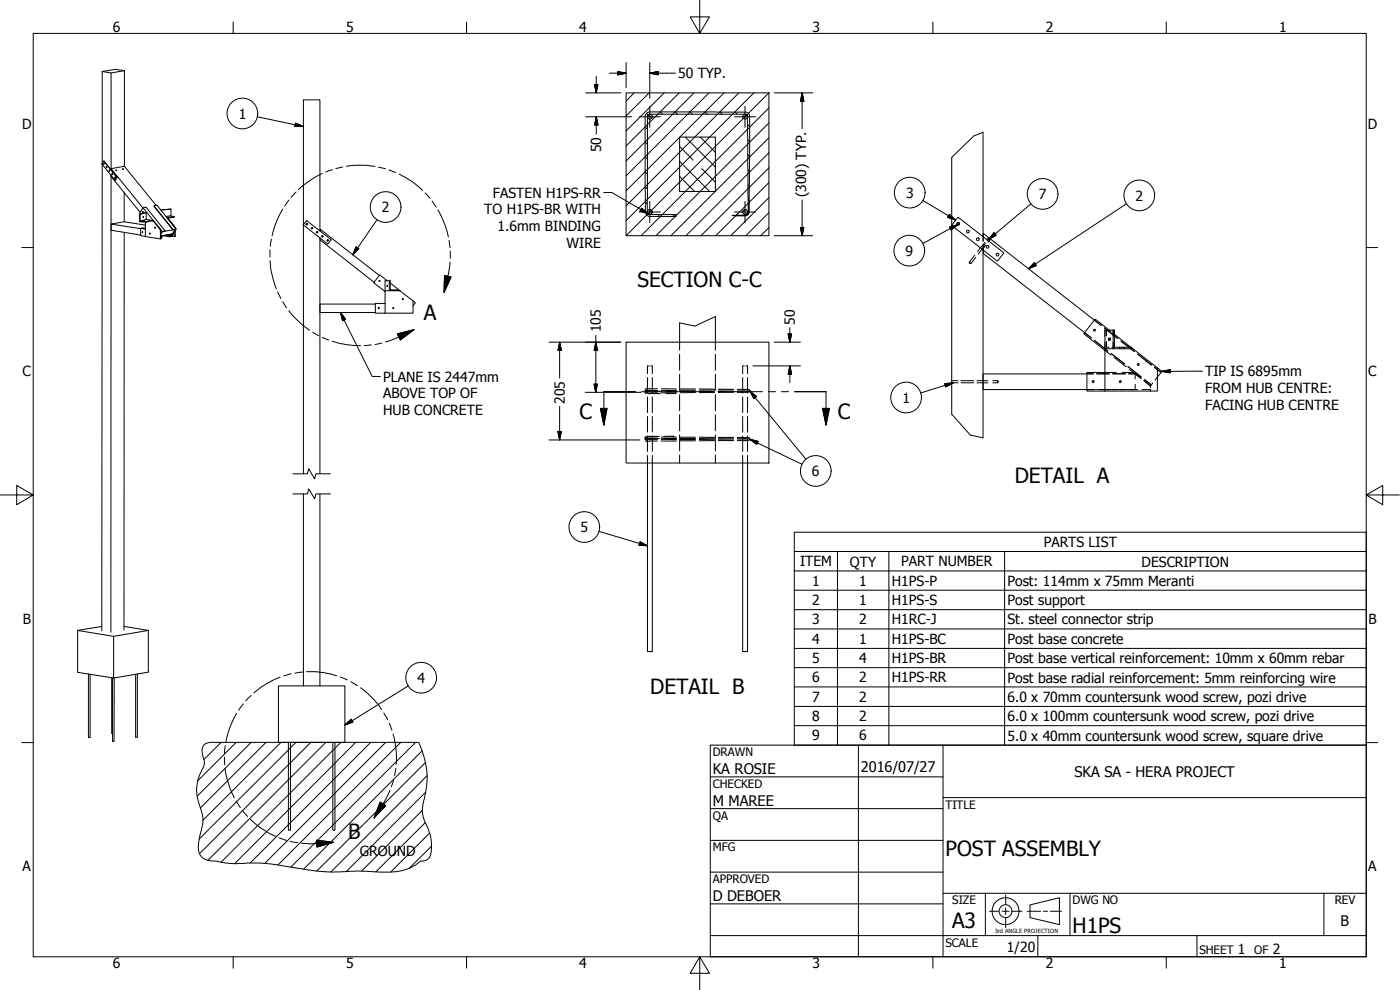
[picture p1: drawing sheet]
<svg xmlns="http://www.w3.org/2000/svg" width="420mm" height="297mm" viewBox="0 0 420 297" stroke-linecap="round" stroke-linejoin="round" font-family="sans-serif">
<!-- layer: Visible (ANSI) -->
<g fill="none" stroke="#000" stroke-width=".3">
<path d="M30.7 21.4l2.6 .5v29.1v-.4M33.3 21.9l4-.7v28.7M37.3 21.2l-2.7-.4-3.9 .6v27.7M187.9 27.9h42.9v42.8h-42.9zM193.9 34.2l1.1-.6h28a1.6 1.6 0 0 1 1.7 .5 1.6 1.6 0 0 1 .3 1.6l-.1 27.9a1.43 1.43 0 0 1-2 1.2l-3.2-.1 2.4-.1a2.02 2.02 0 0 0 2.4-.7l-.2-28.9a.67 .67 0 0 0-.7-.7h-28.6l-.6 .3-.2 29.1 .7 .7h8v.5h-7.9a1.3 1.3 0 0 1-1.3-1.3l-.1-28.9zM295 39.7v31.3M30.7 49.3l-.2 140M31.1 49l.1 .3M31.1 48.4h.1M31.2 49v.2M31.2 48.4l-.7 .8 4 4.8M31.2 48.4h.1"/>
<path d="M31.2 48.4l3.9 4.8-.6 .8M31.2 48.4l3.9 4.7-.5 .9M31.9 50l.2 .1-.1 .2zM32 50v.3M32.8 51.1l.1 .3M33.3 52.7v137M33.3 52.9l8.7 10.8M33.7 52.1v.3M34.4 53.2l.1 .3zM34.5 54h.1M34.5 53.2v.3M34.6 54h.1"/>
<path d="M34.6 54l-.1 .1M34.8 51l.3 .2zM35 51.1l-.1 .1M36.8 50.7l.2 .1zM37 50.7l-.1 .1M37.3 57.8v8.7M204 41.1h10.7v16.4h-10.7zM285.6 47.3v77M33.3 67.2l8.9 1.4M37.3 69.7l-.1 119.3M41.9 64.3v2.2l2 .2M42 64.3l1.9-.5v2l1.5 .4"/>
<path d="M42.2 64.2l-.3-.3 1-1.6 5.7 7.2-.3 .5M42.2 68.5v2.2l1.4 .2M42.8 69.6v.2M42.9 63.5v.2M42.9 62.3l.9-.1 5.7 7.1-.8 .2-.4 .7 .4-.7 3.9-.7M43 65v.3zM43.1 66.3h.3zM43.6 68.4l-1.4 .1 1.4 .3M43.6 67.5l-6.3-1-4 .7v1.9l8.9 1.4M43.9 63.8l-1.9 .5v2l1.9-.5M44.9 70l.1 .2zM45 70v.2"/>
<path d="M45.3 66.2l.9 .1 2.1 2.6M45.4 66.1l-1.5 .4-1.9-.2M45.4 66.2l-1.5 .3M45.4 66.2l.8 .1M46 66.3l2.3 2.6v2.8l-4.7-.7v-4.3M46.2 61.8l5.7 7.1 .7-.1-.8 1.4-.9 .1M46.4 68.2l.1 .2zM46.9 61.6l-9.6-11.7-4 .7 9.6 11.7M48.1 68.9v2.8M48.3 71.2l.3 .1-.3 .1M48.6 71.3l-.3 .2M49.1 70.7l1.9 .3v-.1"/>
<path d="M49.5 69.3l-.9 .2M49.7 70.7h2.1M50.3 65.6l2.3 2.6-2.1-2.6M51 70.4l.9-.1-.1 .4-1.4-.2M51.3 62.7l-3 .3 3-.3v2.1l-1.5 .1M51.3 64.8l1 .3-2.2 .2M51.9 68.9l-5.7-7.1 .9-.2 5.7 7.1-.9 1.6v.6M52.3 65.1l-2.1 .4M52.5 69.3v1.7M52.6 69.1v1.9l-.7-.1-.9 .1M52.6 68.2v.2M52.6 68.8l-.8 1.4-3.5 .7 2.1-.5"/>
<path d="M52.6 68.8h.1M52.8 68.7l-.9 .2M91 67.4l.1 .2M91.1 67.5l7.1 5.7 1.1-1.1v-.3M91.9 66.3h.2l7.2 5.5M91.9 66.3l-.8 1.1M96 69.3v-39.3h-4.9v112.2M96 71.4v70.8M96.1 69.3v-.5l17.8 13.9M96.1 71.4v.6l16.2 12.7M285.7 67.4l.1 .3 13.4 10.5h.3l1.6-2.1M287.7 65.3h-.3l-1.6 2.1"/>
<path d="M287.7 65.3l13.4 10.5v.3M295 75v56.4M295.1 71v-1l33.3 26.1M295.1 75v1.1l30.4 23.7M112.6 91.2h-16.6v2.6h16.6M115.6 87.2h4.2v-.2h-2.7v-2.7h-1.5v9.7M115.6 91h-3v3h3M116.1 85.6l.1 .3zM116.2 84.3l-2.2-1.8-1.9 2.3 3.5 2.7M116.8 84.3v2.9M117.1 84.9l2.9 2.3M119.8 87.2h.2"/>
<path d="M120 87.2l4 3.1v3.7h-8.4M124 90.3l.7 .6-.7 .9M204 96.9v5.8M214.7 95v7.7M332.9 99l-4.2-3.3-3.5 4.4 6.4 5M334.1 99v5.6M187.9 102.7h42.9v36.2h-42.9zM326.2 112.2h-31.2v4.7h31.2M331.6 104.6h7.9v-.4h-5v-5.2h-2.9v18.3M331.6 111.7h-5.4v5.6h5.4M332.8 101.5l-.1 .6zM334.5 100.3l5.5 4.3"/>
<path d="M339.5 104.6h.5M340 104.6l7.3 5.7v7h-15.7M347.3 110.3l1.4 1.1-1.4 1.7M194.3 138.9v56.6h1.5v-56.6M222.9 138.9v56.6h1.4v-56.6M91.1 148.2v57.6M96 148.2v57.6M23.3 189.2l10.8 1.7M30.5 187.9l-7.2 1.3v12.5l10.8 1.7v-12.5l10.4-1.7M37.2 187.9l7.3 1.3v12.5l-10.4 1.7M26.5 202.2v19l.2 .1 .4-.1v-18.9M33.5 203.4v16.6l.3 .1"/>
<path d="M33.8 203.4v19h.4l.1-19M41.2 202.2v19h-.5v-18.9M83.6 205.8h19.9v16.9h-19.9zM86.6 222.7v26.4h.6v-26.4M99.9 222.7v26.4h.6v-26.4"/>
<circle cx="195" cy="35" r=".73"/>
<circle cx="223.6" cy="35" r=".73"/>
<circle cx="31.1" cy="49.1" r=".14"/>
<circle cx="32.8" cy="51.2" r=".14"/>
<circle cx="33.7" cy="52.3" r=".14"/>
<circle cx="42.7" cy="69.7" r=".11"/>
<circle cx="42.8" cy="63.6" r=".12"/>
<circle cx="92" cy="67.3" r=".16"/>
<circle cx="92" cy="67.3" r=".22"/>
<circle cx="93.6" cy="68.5" r=".22"/>
<circle cx="95.2" cy="69.7" r=".22"/>
<circle cx="96.7" cy="70.9" r=".22"/>
<circle cx="98.3" cy="72.2" r=".22"/>
<circle cx="195" cy="63.6" r=".73"/>
<circle cx="223.6" cy="63.6" r=".73"/>
<circle cx="287.6" cy="67.1" r=".29"/>
<circle cx="287.6" cy="67.1" r=".41"/>
<circle cx="290.5" cy="69.5" r=".41"/>
<circle cx="293.5" cy="71.8" r=".41"/>
<circle cx="296.4" cy="74.1" r=".41"/>
<circle cx="299.4" cy="76.4" r=".41"/>
<circle cx="113.7" cy="92.5" r=".16"/>
<circle cx="113.9" cy="84.3" r=".16"/>
<circle cx="118" cy="92.5" r=".16"/>
<circle cx="120.9" cy="89.7" r=".16"/>
<circle cx="328.5" cy="99.1" r=".29"/>
<circle cx="328.1" cy="114.5" r=".29"/>
<circle cx="336.2" cy="114.5" r=".29"/>
<circle cx="341.6" cy="109.4" r=".29"/>
</g>
<!-- layer: Break Line (ANSI) -->
<path d="M295 39.7l-2.8 1.1-6.6 6.5M214.7 95l-6.2 2.8-4.5-.9M285.6 124.3l5.6 6.2 3.8 .9M87.9 148.2h4.4l.3-1.5 1.8 3 .4-1.5h4.4M87.9 142.2h4.4l.3-1.6 1.8 3.1 .4-1.5h4.4" fill="none" stroke="#000" stroke-width=".3"/>
<!-- layer: Hidden (ANSI) -->
<g fill="none" stroke="#000" stroke-width=".3">
<path d="M290.9 78.7l.2 .1M290.9 78.7l.1 .1M291 78.9l.1 .1M291.2 78.9l.2 .1M291.3 79h.1M292.5 76.6l-1.6 2.1M292.9 77.2l-1.5 1.8M295 71v1.4M295 73.6v1.4M295 73.4l-1.6 2.1M295 74.4l-1.4 1.8M295.1 71v1.4"/>
<path d="M295.1 73.7v1.3M295.6 72.7l-.5 .7M295.7 73.1l-.6 .9M295.8 73.6l-.7 1M296.7 71.3l-.5 .7M297 71.5l-.6 .8M297.3 71.7l-.8 1M325.5 99.8l2 1.6M328.4 96.1l2.1 1.5M331.4 98.4l4 3.2M331.5 98.4l4 3.1M331.6 99h.1"/>
<path d="M331.6 99v1.9M332 99v1.8M332.9 99l.5 .5M333.9 99.9l.6 .4M334.1 99v1.9M334.5 99v1.8M193.6 117.7l.3 .4M193.6 117.5h.1M193.6 117.7h.1M193.6 117.5v.2M193.7 117.1l.3 .2M193.7 116.8l.3-.2 .2 .2"/>
<path d="M193.8 117.3l-.2-.3 .3 .3M194 116.6a.33 .33 0 0 1 .3 .3 .33 .33 0 0 1-.2 .4M194 117.2l-.4 .3M194 117.3l.3 .4M194.2 117.1l-.2 .2M194.3 117.5l-.3 .4M194.3 117.5h.1M194.3 117.7h.1M194.3 113.3v4.7M194.3 119.1v4.7M194.5 117.3h.5M194.5 116.6h2.8"/>
<path d="M194.5 117.1h2.8M194.5 118.1h3.7M194.8 109.8h-.5v2.3M195 117.3l2.3 .1M195 117.3l3.2 .1M195.3 109.8h.5v2.3M195.8 113.3v4.7M195.8 119.1v4.7M197.3 117.8l-2.8 .1M198.4 117.4h4.6M198.4 116.6l4.6 .1M198.4 117.1h4.6"/>
<path d="M198.4 117.8h4.6M199.8 117.4h3.1M199.8 118.1h3.1M202.9 117.8h.1M204 102.7v2.4M204 106.3v4.8M204 112.3v4.9M204 118.4v4.8M204.2 117.4h4.5M204.2 116.7h4.5M204.2 117.1h4.5M208.7 117.8h-4.5"/>
<path d="M209.9 117.5h4.5M209.9 116.7l4.5 .1M209.9 117.8h4.5M214.4 117l-4.5 .1M214.7 102.7v2.4M214.7 106.3v4.8M214.7 112.3v4.9M214.7 118.4v4.8M215.6 117h4.6M215.6 117.5h4.6M215.6 116.8h4.6M220.2 117.7l-4.6 .1"/>
<path d="M221.3 117.5h2.9M221.3 116.8h2.9M221.3 117h2.9M221.3 117.7h2.9M222.9 113.3v4.7M222.9 119.1v4.7M223.4 109.8h-.5v2.3M223.8 109.8h.5v2.3M224.3 117.2l.4 .3M224.3 117.2h.1M224.3 117.3h.1M224.3 113.3v4.7"/>
<path d="M224.3 119.1v4.7M224.7 116.8l.3 .5M224.7 117l-.4 .3M225 117.3l-.3 .4M225 117.3h.1M285.6 114.9h1.9M285.6 114.2h1.9M288.5 114.9h3.7M288.5 114.2h3.7M293.2 114.9h3.3M293.2 114.2h3.3M297.9 114.9h1.5"/>
<path d="M297.9 114.2h1.5M299.4 114.2v.2M299.4 114.7v.2M299.4 114.2l.1 .1M299.5 114.7l-.1 .2M299.5 114.4v.3M326.2 112.1h2M326.2 116.9h2.5M326.2 112.2h2M328.5 102.2l4 3.1M329.1 112.1h3.8M329.1 116.9h12.3"/>
<path d="M329.1 112.2h3.8M331.6 105.1l1.8 1.4M331.6 111.7h3.4M331.6 102.7v1.9M332 104.2h.1M332 102.5v1.7M332 104.2h.9M332.8 102.1h.1M332.8 101.5h.1M333.1 102.1h.1M333.1 101.5h.1M333.2 101.5l-.1 .4"/>
<path d="M333.2 101.5v.4M333.5 106.1l4 3.1M333.9 112.1h3.9M333.9 112.2h3.9M334.1 102.7v1.9M334.3 107.2l3.7 2.9M334.5 102.5v1.7h-.8M336 104.2v.1M336 104.5v.1M336.4 102.3l4 3.2M336.6 104.2v.1M336.6 104.5v.1"/>
<path d="M336.7 111.7h3.4l2.1 1.6M337.4 104.2v.1M337.4 104.5v.1M338.5 110l4 3.1M338.7 112.1h1.9M338.7 112.2h2v1.5M338.9 110.8l3.6 2.9M339.5 104.2v.1M339.5 104.5v.1M340.7 115.3v1.6M341.4 106.2l4 3.2M341.4 106.3l4 3.1"/>
<path d="M342.7 116.9h2.5M343.2 114.2l2 1.6M343.5 114.3l1.7 1.5M343.5 113.9l2 1.6M343.9 108.3h.1M343.9 108.3l.5 .4M344.9 109.1l.5 .4M345.2 115.8v.5M345.2 116.8v.5M345.4 109.5h.1M345.4 109.4h.1M345.9 114.9l-.7 .9"/>
<path d="M346.5 110.2l1.9 1.5M347.3 113.1l-.7 .9M193.6 131.4h.1M193.6 131.4l.3 .4M193.6 131.3h.1M193.6 131.3v.1M193.8 131.7a.35 .35 0 0 1 .5 .2 .35 .35 0 0 1-.3 .5M193.9 130.9l-.3 .4M194 131.1l.3 .3M194.1 131.7a.36 .36 0 0 1 .2 .5 .36 .36 0 0 1-.5 .1M194.3 131.3l-.7 .7 .2-.3M194.3 131.4h.1"/>
<path d="M194.3 131.3h.1M194.3 125v4.7M194.3 130.8v4.6M194.3 136.6v2.3M194.5 130.9h3.4M194.5 131.6h3.4M194.5 131.8h2.8M194.5 131.1h2.8M195.8 125v4.7M195.8 130.8v4.6M195.8 136.6v2.3M197.3 132.3l-2.8 .1"/>
<path d="M198.4 131.8l4.6 .1M198.4 131.1l4.6 .1M198.4 132.3h4.6M199.3 130.9h2.9v.2M202.2 131.4v.2h-2.9M203 131.6h-4.6M204 124.4v4.9M204 130.5v4.8M204 136.5v2.4M204.2 131.9h4.5M204.2 131.2h4.5M204.2 131.6h4.5"/>
<path d="M204.2 132.3h4.5M209.9 131.9h4.5M209.9 131.2h4.5M214.4 131.5l-4.5 .1M214.4 132.2l-4.5 .1M214.7 124.4v4.9M214.7 130.5v4.8M214.7 136.5v2.4M215.6 131.5h4.6M215.6 132.2h4.6M215.6 131.9l4.6 .1M215.6 131.2h4.6"/>
<path d="M221.3 132h2.9M221.3 131.2l2.9 .1M221.3 132.2h2.9M222.9 125v4.7M222.9 130.8v4.6M222.9 136.6v2.3M224.2 131.4l-2.9 .1M224.3 131.6l.4 .4M224.3 131.6h.1M224.3 131.8h.1M224.3 125v4.7M224.3 130.8v4.6"/>
<path d="M224.3 136.6v2.3M224.7 131.3l.3 .3M224.7 131.4l-.4 .4M225 131.8l-.3 .4M225 131.6h.1M225 131.8h.1M225 131.6v.2"/>
</g>
<!-- layer: Hatch (ANSI) -->
<g fill="none" stroke="#000" stroke-width=".3">
<path d="M190.3 27.9l-2.4 2.4M193.6 38.1l.7 .7M194.1 34l.4 .5M194.4 34.7l1.2 .7M194.8 27.9l-6.9 6.9M198.1 33.6l.7 .7M199.3 27.9l-11.4 11.4M202.6 33.6l.7 .7M203.8 27.9l-15.9 15.9M207.1 33.6l.7 .7M208.3 27.9l-20.4 20.4M211.6 33.6l.7 .7"/>
<path d="M212.8 27.9l-24.9 24.9M216.1 33.6l.6 .7M217.3 27.9l-29.4 29.4M220.6 33.6l.6 .7M221.7 27.9l-33.8 33.9M224.1 34.5l-1 1M224.3 37.4l.7 .6M226.3 27.9l-38.4 38.3M230.8 36.9l-34 33.8M230.8 32.4l-38.4 38.3M230.8 27.9l-42.9 42.8M193.6 47l.7 .7"/>
<path d="M193.6 42.6l.7 .7M193.6 56.1l.7 .6M193.6 51.5l.7 .7M204 57.4v.1M204 52.9l4.5 4.6M204 48.4l9 9.1M204 43.9l4 4.2M205.7 41.1l9 9.1M210.2 41.1l4.5 4.6M210.6 50.6l4.1 4.1M214.6 41.1l.1 .1M224.4 46.4l.5 .6"/>
<path d="M224.4 41.9l.6 .6M224.5 55.5l.4 .4M224.5 51l.4 .4M224.5 60l.4 .3M230.8 59.3l-11.5 11.4M230.8 54.8l-16 15.9M230.8 50.3l-20.4 20.4M230.8 45.8l-24.9 24.9M230.8 41.3l-29.4 29.4M193.7 60.6l.5 .6M195.2 62.9l.5 .9M197.4 64.4l.6 .5"/>
<path d="M201.9 64.4l.6 .5M220.2 64.6v.1M223.8 62.9l-.9 .6M224.3 64.2l.2 .2M230.8 68.3l-2.5 2.4M230.8 63.8l-7 6.9M66.4 222.7l-5.2 5.2M70.9 222.7l-11.5 11.5M75.4 222.7l-16.2 16.2M79.8 222.7l-19.7 19.7M84.3 222.7l-23.4 23.4M88.8 222.7l-29 29.1"/>
<path d="M93.3 222.7l-33.4 33.4M97.8 222.7l-35.4 35.4M102.3 222.7l-35.9 36M106.7 222.7l-36.3 36.4M111.3 222.7l-36.2 36.2M115.8 222.7l-36.4 36.4M120.3 222.7l-36.9 36.8M124.7 222.7l-37.4 37.4M126.7 225.3l-35.6 35.5M127.7 228.8l-32.6 32.6M127.8 237.7l-23.9 23.8M128.1 232.8l-28.8 28.8"/>
<path d="M126.7 243.1l-18.2 18.3M127.6 246.8l-14.8 14.8M129 249.9l-11.8 11.8M129.5 253.9l-6.6 6.6"/>
</g>
<!-- layer: Detail Boundary (ANSI) -->
<g fill="none" stroke="#000" stroke-width=".3">
<path d="M88.8 57.6l-1.4 1.6M96.7 52.1l-3.4 1.9-3.7 2.9M99.8 50.9l-2.1 .7M102.9 50.1l-2.1 .5M103.9 49.9l2.1-.3a23.4 23.4 0 0 1 6.5 .4M113.6 50.2l2.1 .5M116.7 51l2 .8M119.8 52.2l.9 .6a22.5 22.5 0 0 1 6.1 4.3M127.6 57.9l1.4 1.6M81 78.2l.3 2.9 1.6 5.6M81 75v2.1M81.5 71.8l-.3 2.1"/>
<path d="M84.8 62.7l-2.3 5-.8 3M86.7 60.1l-1.3 1.7M129.7 60.4l1.2 1.8M131.4 63l.9 1.7a24 24 0 0 1 2.3 6.4M134.7 72.1l.4 2.2M135.1 78.6l-.5 3.4-1.3 5.7M135.1 75.4v2.1M83.3 87.6l1 2M84.8 90.5l1.2 1.8M86.7 93.2l3 3.3 3.2 2.6M93.9 99.7l1.8 1.1M124.2 98.9l-5.3 2.6-3.2 1.1"/>
<path d="M133.4 82.7l2 .4-2.1 4.6zM96.7 101.2l2 .8M99.7 102.4l1 .3a25.1 25.1 0 0 0 7.5 1M111.4 103.5l-2.1 .2M114.6 102.9l-2.1 .5M119.3 100.2l4.9-1.3-4.1 3.1zM71.1 214l-.9 1.6a23.1 23.1 0 0 0-2.4 7M73 211.2l-1.4 1.9M75.4 208.6l-1.6 1.7M84.1 203.2l-.9 .3a26.5 26.5 0 0 0-7 4.4M87.4 202.2l-2.2 .6M90.8 201.7l-2.3 .3"/>
<path d="M91.9 201.5h1.8a23.7 23.7 0 0 1 7.3 1.2M102.1 203.1l2.1 .9M105.3 204.5l2 1.2M108.2 206.4l1.5 1.1a23.8 23.8 0 0 1 4.9 5.4M115.2 213.9l1.1 2M116.8 217l.8 2.1M67.4 227.2v2.3M67.6 230.6l.9 4.3 1.8 4.5M67.6 223.8l-.2 2.2M117 237.2l-1.6 3.3-3.1 4.9M118 220.2l.4 2a21.4 21.4 0 0 1 .5 7.1M118.1 233.9l-.6 2.2"/>
<path d="M118.8 230.5l-.4 2.2M70.9 240.4l1.2 1.9M72.8 243.3l1.5 1.7M75.1 245.8l.3 .2a25.9 25.9 0 0 0 7.3 4.9M83.8 251.4l2.2 .7M87.1 252.4l2.2 .4M95 252.1l5.1 .6-5 1.4zM100.1 252.7l-5.9 .5-3.7-.2M114.1 240.7l1.7 1-3.5 3.7z"/>
</g>
<path d="M133.4 82.7l-.1 5zM133.4 82.7l2 .4-2.1 4.6zM120.1 102l4.1-3.1zM119.3 100.2l4.9-1.3-4.1 3.1zM95.1 254.1l5-1.4zM95 252.1l5.1 .6-5 1.4zM114.1 240.7l-1.8 4.7zM114.1 240.7l1.7 1-3.5 3.7z" fill="#000" stroke="#000" stroke-width=".3"/>
<!-- layer: Section Line (ANSI) -->
<path d="M190.7 117.5h-9.5v10M192.5 117.5h2.1M196.3 117.5h2.2M200.3 117.5h9.4M211.5 117.5h2.2M215.5 117.5h2.1M219.4 117.5h9.5M230.6 117.5h2.1M234.5 117.5h2.2M238.4 117.5h9.5v10M180.2 122.5h2l-1 5zM246.9 122.5h2l-1 5z" fill="none" stroke="#000" stroke-width=".3"/>
<path d="M180.2 122.5l1 5zM180.2 122.5h2l-1 5zM246.9 122.5l1 5zM246.9 122.5h2l-1 5z" fill="#000" stroke="#000" stroke-width=".3"/>
<!-- layer: Symbol (ANSI) -->
<g fill="none" stroke="#000" stroke-width=".3">
<path d="M77.2 35l13.9 3M88.7 36.9l2.4 1.1h-2.6zM181.2 57.8h2.4l9.8 5.7M317.5 58.2a4.6 4.6 0 0 0-6.7-4.1 4.6 4.6 0 0 0-.7 7.8 4.6 4.6 0 0 0 7.3-2.9l.1-.8M106.9 74.1l.8 .6-1.8 1.7zM113.2 65.9l-7.3 10.5M192.6 63.5l-.5-.2 .5-.8 1.1 1M193.2 63.7l1.3 .4-.5-.4M193.7 63.7l.8 .4M276.9 60.1l9.9 5.9M284.9 64.3l1.9 1.7-2.4-.8zM285 68.1l2.4-.7-2 1.6z"/>
<path d="M287.4 67.4l-10.5 5.7M298.3 69.8l.7 .8-2.3 1.2zM309.4 61.1l-12.7 10.7M338.1 61.1l-29.4 19.5M102.2 93.8l1.5 2-.9 .5zM102.2 93.8l9.5 19.2h2.5M308.7 80.6l1.8-1.7 .5 .8zM225 117.3l2 1.7-.7 .6zM225 117.3l16.9 20.5M283.5 115.1l2.6-.2-2.3 1.2zM286.1 114.9l-9.8 3M348.7 111.4l2.5-.5v1z"/>
<path d="M360.9 111.4h-12.2M225 131.8l2.5 .6-.4 .9zM225 131.8l15.7 7.5M179.8 159.4l14.5 4.4M192.1 162.5l2.2 1.3-2.5-.2zM238.4 165.5v-5.8h171.6v5.8M238.4 165.5h171.6v5.8M238.4 165.5v58.1h171.6v-52.3M238.4 171.3h171.6M238.4 177.1h171.6M251.3 165.5v58.1M266.8 165.5v58.1"/>
<path d="M301.5 165.5v58.1M238.4 182.9h171.6M238.4 188.7h171.6M238.4 194.5h171.6M103.5 217.5l1.9-1.7 .5 .8zM122.6 205.8l-19.1 11.7M238.4 200.3h171.6M238.4 206.1h171.6M238.4 211.9h171.6M238.4 217.7h171.6"/>
<circle cx="72.7" cy="34.1" r="4.6"/>
<circle cx="273" cy="57.8" r="4.6"/>
<circle cx="341.9" cy="58.6" r="4.6"/>
<circle cx="115.7" cy="62.1" r="4.6"/>
<circle cx="272.9" cy="75.2" r="4.6"/>
<circle cx="271.9" cy="119.3" r="4.6"/>
<circle cx="175.4" cy="158.1" r="4.6"/>
<circle cx="244.8" cy="141.3" r="4.6"/>
<circle cx="126.4" cy="203.3" r="4.6"/>
</g>
<!-- layer: Border (ANSI) -->
<g fill="none" stroke="#000" stroke-width=".3">
<path d="M10 10h400v277.1h-400zM70 6.6v3.4M140 6.6v3.4M210 0v10l-2.9-4.9h5.8l-2.9 4.9M280 6.6v3.4M350 6.6v3.4M6.5 74.3h3.5M410 74.3h3.4M0 148.5h10l-5-2.8v5.7l5-2.9M410 148.5l5 2.9v-5.7l-5 2.8h10M6.5 222.8h3.5M410 222.8h3.4"/>
<path d="M70 287.1v3.4M140 287.1v3.4M210 287.1l2.9 4.9h-5.8l2.9-4.9v9.9M280 287.1v3.4M350 287.1v3.4"/>
</g>
<!-- layer: Title (ANSI) -->
<g fill="none" stroke="#000" stroke-width=".3">
<path d="M213.2 223.6h196.8v63.5h-196.8zM213.2 233.1h69.8M257.6 223.6v63.5M283 239.3h127M283 223.6v63.5M213.2 242.6h69.8M213.2 252.1h69.8M213.2 261.7h69.8M213.2 271.2h69.8M283 268h127M295.7 268v12.7M321.1 268v12.7"/>
<path d="M397.3 268v12.7M213.2 280.7h196.8M311.5 280.7v6.4M359.2 280.7v6.4"/>
</g>
<!-- layer: Sketch Geometry (ANSI) -->
<g fill="none" stroke="#000" stroke-width=".3">
<path d="M61 223.8a3.3 3.3 0 0 1 2.7-1.1h62a25 25 0 0 1 1.2 18.7 9.5 9.5 0 0 0 1.5 7 12.6 12.6 0 0 1 .5 8.9l-.6 .6-.9 .3a3.3 3.3 0 0 0-2.6 1.2 17.3 17.3 0 0 1-11.4 2.2l-6.7-.2a64.9 64.9 0 0 1-20-1.3l-1.9-.3a55 55 0 0 0-14.8-.7l-6.6-.8a4 4 0 0 1-3.8-5.1l.7-3.6a10.1 10.1 0 0 0-.4-7.8 13.6 13.6 0 0 1 1.3-12.1 6.5 6.5 0 0 0-.4-3.6l-.2-1.3zM296.9 273.4h2.8M300.7 273.4h2.1M301.8 268.5v2.8M301.8 272.3v2.1M301.8 275.5v2.8M303.9 273.4h2.8M308.3 273.4h4M309.1 271.5l8.8-2.1v8l-8.8-2.1zM313.1 273.4h1.3M315.2 273.4h3.4"/>
<circle cx="301.8" cy="273.4" r="4"/>
<circle cx="301.8" cy="273.4" r="1.94"/>
</g>
<!-- layer: Symbol (ANSI) -->
<g fill="#000" stroke="#000" stroke-width=".3">
<path d="M88.5 38h2.6zM88.7 36.9l2.4 1.1h-2.6zM106.9 74.1l-1 2.3zM106.9 74.1l.8 .6-1.8 1.7zM192.1 63.3l2.4 .8zM192.6 62.5l1.9 1.6-2.4-.8zM284.4 65.2l2.4 .8zM284.9 64.3l1.9 1.7-2.4-.8zM285.4 69l2-1.6zM285 68.1l2.4-.7-2 1.6zM298.3 69.8l-1.6 2zM298.3 69.8l.7 .8-2.3 1.2z"/>
<path d="M308.7 80.6l1.8-1.7zM308.7 80.6l1.8-1.7 .5 .8zM102.2 93.8l1.5 2zM102.2 93.8l1.5 2-.9 .5zM225 117.3l2 1.7zM225 117.3l2 1.7-.7 .6zM283.8 116.1l2.3-1.2zM283.5 115.1l2.6-.2-2.3 1.2zM348.7 111.4l2.5-.5zM348.7 111.4l2.5-.5v1zM225 131.8l2.5 .6zM225 131.8l2.5 .6-.4 .9z"/>
<path d="M191.8 163.6l2.5 .2zM192.1 162.5l2.2 1.3-2.5-.2zM103.5 217.5l1.9-1.7zM103.5 217.5l1.9-1.7 .5 .8z"/>
</g>
<!-- layer: Dimension (ANSI) -->
<g fill="none" stroke="#000" stroke-width=".3">
<path d="M187.9 18.8v7.5M195 18.8v10.7M175.8 27.9h10.5M175.8 35h13.7M178.4 25.4h1.1l-.6 2.5zM178.9 35l.6 2.5h-1.1zM178.9 22.8v5.1M178.9 35v5.2M182.9 22h5M185.4 21.4l2.5 .6-2.5 .5zM195 22l2.5-.6v1.1zM195 22h7.7"/>
<path d="M232.3 27.9h11.6M240.7 27.9l.5 2.5h-1zM240.7 27.9v10.7M240.7 60v10.7M232.3 70.7h11.6M240.2 68.2h1l-.5 2.5zM237 98.3v4.4M164.8 102.7h21.5M168 102.7l.5 2.4h-1.1zM168 102.7v10.8M175.6 117.7h16.7M178.3 115.2h1l-.5 2.5z"/>
<path d="M178.8 102.7l.5 2.4h-1zM178.8 100.6v17.1M225.9 109.8h14.3M232.3 102.7h7.9M236.5 100.2h1.1l-.6 2.5zM237 109.8l.6 2.5h-1.1zM237 109.8v5M164.8 132h27.2M167.4 129.5h1.1l-.5 2.5zM168 121.9v10.1"/>
</g>
<g fill="#000" stroke="#000" stroke-width=".3">
<path d="M178.4 25.4l.5 2.5zM178.4 25.4h1.1l-.6 2.5zM178.9 35l.6 2.5zM178.9 35l.6 2.5h-1.1zM185.4 22.5l2.5-.5zM185.4 21.4l2.5 .6-2.5 .5zM195 22l2.5-.6zM195 22l2.5-.6v1.1zM240.7 27.9l.5 2.5zM240.7 27.9l.5 2.5h-1zM240.2 68.2l.5 2.5zM240.2 68.2h1l-.5 2.5z"/>
<path d="M168 102.7l.5 2.4zM168 102.7l.5 2.4h-1.1zM178.3 115.2l.5 2.5zM178.3 115.2h1l-.5 2.5zM178.8 102.7l.5 2.4zM178.8 102.7l.5 2.4h-1zM236.5 100.2l.5 2.5zM236.5 100.2h1.1l-.6 2.5zM237 109.8l.6 2.5zM237 109.8l.6 2.5h-1.1zM167.4 129.5l.6 2.5zM167.4 129.5h1.1l-.5 2.5z"/>
</g>
<!-- layer: Center Mark (ANSI) -->
<path d="M191.8 35h6.4M195 31.9v6.3M220.4 35h6.4M223.6 31.9v6.3M191.8 63.6h6.4M195 60.4v6.4M220.4 63.6h6.4M223.6 60.4v6.4" fill="none" stroke="#000" stroke-width=".3"/>
<g font-size="6.3">
<text x="191.3" y="86.1">SECTION C-C</text>
<text x="127.2" y="95.9">A</text>
<text x="173.9" y="125.7">C</text>
<text x="251.4" y="125.7">C</text>
<text x="304.5" y="145">DETAIL A</text>
<text x="195.1" y="208.1">DETAIL B</text>
<text x="104.5" y="251.8">B</text>
<text x="283.8" y="257">POST ASSEMBLY</text>
<text x="285.8" y="278.6">A3</text>
<text x="321.9" y="279.8">H1PS</text>
</g>
<g font-size="4.4">
<text x="213.9" y="232.2">KA ROSIE</text>
<text x="258.4" y="231.6">2016/07/27</text>
<text x="322.5" y="233">SKA SA - HERA PROJECT</text>
<text x="213.9" y="241.9">M MAREE</text>
<text x="213.9" y="270.3">D DEBOER</text>
<text x="402.3" y="277.9">B</text>
</g>
<g font-size="4.2">
<text x="33.8" y="9.6">6</text>
<text x="103.9" y="9.6">5</text>
<text x="173.9" y="9.6">4</text>
<text x="243.8" y="9.6">3</text>
<text x="313.9" y="9.6">2</text>
<text x="383.9" y="9.6">1</text>
<text x="203.5" y="23.5">50 TYP.</text>
<text x="71.6" y="35.6">1</text>
<text x="6.7" y="38.7">D</text>
<text x="410.5" y="38.7">D</text>
<text x="180.5" y="45.6" transform="rotate(-90 180.5 45.6)">50</text>
<text x="147.9" y="59.3">FASTEN H1PS-RR</text>
<text x="241.9" y="59.2" transform="rotate(-90 241.9 59.2)">(300) TYP.</text>
<text x="271.9" y="59.4">3</text>
<text x="311.8" y="59.7">7</text>
<text x="114.6" y="63.7">2</text>
<text x="145.4" y="64.3">TO H1PS-BR WITH</text>
<text x="340.7" y="60.2">2</text>
<text x="149.4" y="69.3">1.6mm BINDING</text>
<text x="170.1" y="74.3">WIRE</text>
<text x="271.7" y="76.8">9</text>
<text x="180.3" y="99.7" transform="rotate(-90 180.3 99.7)">105</text>
<text x="238.6" y="97.5" transform="rotate(-90 238.6 97.5)">50</text>
<text x="6.8" y="113">C</text>
<text x="361.7" y="112.9">TIP IS 6895mm</text>
<text x="410.7" y="113">C</text>
<text x="115" y="114.5">PLANE IS 2447mm</text>
<text x="115" y="119.5">ABOVE TOP OF</text>
<text x="361.7" y="118">FROM HUB CENTRE:</text>
<text x="115" y="124.5">HUB CONCRETE</text>
<text x="169.5" y="121.1" transform="rotate(-90 169.5 121.1)">205</text>
<text x="270.8" y="120.8">1</text>
<text x="361.7" y="123">FACING HUB CENTRE</text>
<text x="243.6" y="142.9">6</text>
<text x="174.2" y="159.6">5</text>
<text x="313.2" y="164.1">PARTS LIST</text>
<text x="240.1" y="169.9">ITEM</text>
<text x="255.1" y="170">QTY</text>
<text x="270.4" y="169.9">PART NUMBER</text>
<text x="342.6" y="170">DESCRIPTION</text>
<text x="243.7" y="175.8">1</text>
<text x="257.9" y="175.8">1</text>
<text x="267.7" y="175.8">H1PS-P</text>
<text x="302.4" y="175.8">Post: 114mm x 75mm Meranti</text>
<text x="243.7" y="181.5">2</text>
<text x="257.9" y="181.5">1</text>
<text x="267.7" y="181.5">H1PS-S</text>
<text x="302.4" y="181.5">Post support</text>
<text x="6.9" y="187.2">B</text>
<text x="243.7" y="187.4">3</text>
<text x="257.9" y="187.4">2</text>
<text x="267.7" y="187.4">H1RC-J</text>
<text x="302.4" y="187.4">St. steel connector strip</text>
<text x="410.7" y="187.2">B</text>
<text x="243.7" y="193.2">4</text>
<text x="257.9" y="193.2">1</text>
<text x="267.7" y="193.2">H1PS-BC</text>
<text x="302.4" y="193.2">Post base concrete</text>
<text x="243.7" y="198.9">5</text>
<text x="257.9" y="198.9">4</text>
<text x="267.7" y="199">H1PS-BR</text>
<text x="302.4" y="199">Post base vertical reinforcement: 10mm x 60mm rebar</text>
<text x="125.3" y="204.9">4</text>
<text x="243.7" y="204.8">6</text>
<text x="257.9" y="204.8">2</text>
<text x="267.7" y="204.8">H1PS-RR</text>
<text x="302.4" y="204.8">Post base radial reinforcement: 5mm reinforcing wire</text>
<text x="243.7" y="210.6">7</text>
<text x="257.9" y="210.6">2</text>
<text x="302.4" y="210.6">6.0 x 70mm countersunk wood screw, pozi drive</text>
<text x="243.7" y="216.4">8</text>
<text x="257.9" y="216.4">2</text>
<text x="302.4" y="216.4">6.0 x 100mm countersunk wood screw, pozi drive</text>
<text x="243.7" y="222.2">9</text>
<text x="257.9" y="222.2">6</text>
<text x="302.4" y="222.2">5.0 x 40mm countersunk wood screw, square drive</text>
<text x="108" y="257">GROUND</text>
<text x="6.8" y="261.4">A</text>
<text x="410.7" y="261.4">A</text>
<text x="302.2" y="285.6">1/20</text>
<text x="371.5" y="286.2">1</text>
<text x="382" y="286.2">2</text>
<text x="33.8" y="290.5">6</text>
<text x="103.9" y="290.5">5</text>
<text x="173.9" y="290.5">4</text>
<text x="243.8" y="290.5">3</text>
<text x="313.9" y="290.5">2</text>
<text x="383.9" y="290.5">1</text>
</g>
<g font-size="3.5">
<text x="213.9" y="226.9">DRAWN</text>
<text x="213.9" y="236.4">CHECKED</text>
<text x="213.9" y="245.9">QA</text>
<text x="283.8" y="242.6">TITLE</text>
<text x="213.9" y="255.4">MFG</text>
<text x="213.9" y="265">APPROVED</text>
<text x="285.8" y="271.3">SIZE</text>
<text x="321.9" y="271.3">DWG NO</text>
<text x="400.6" y="271.3">REV</text>
<text x="283.8" y="284">SCALE</text>
<text x="360" y="286.2">SHEET</text>
<text x="376.4" y="286.2">OF</text>
</g>
<text font-size="1.7" x="298.5" y="279.8">3rd ANGLE PROJECTION</text>
</svg>
